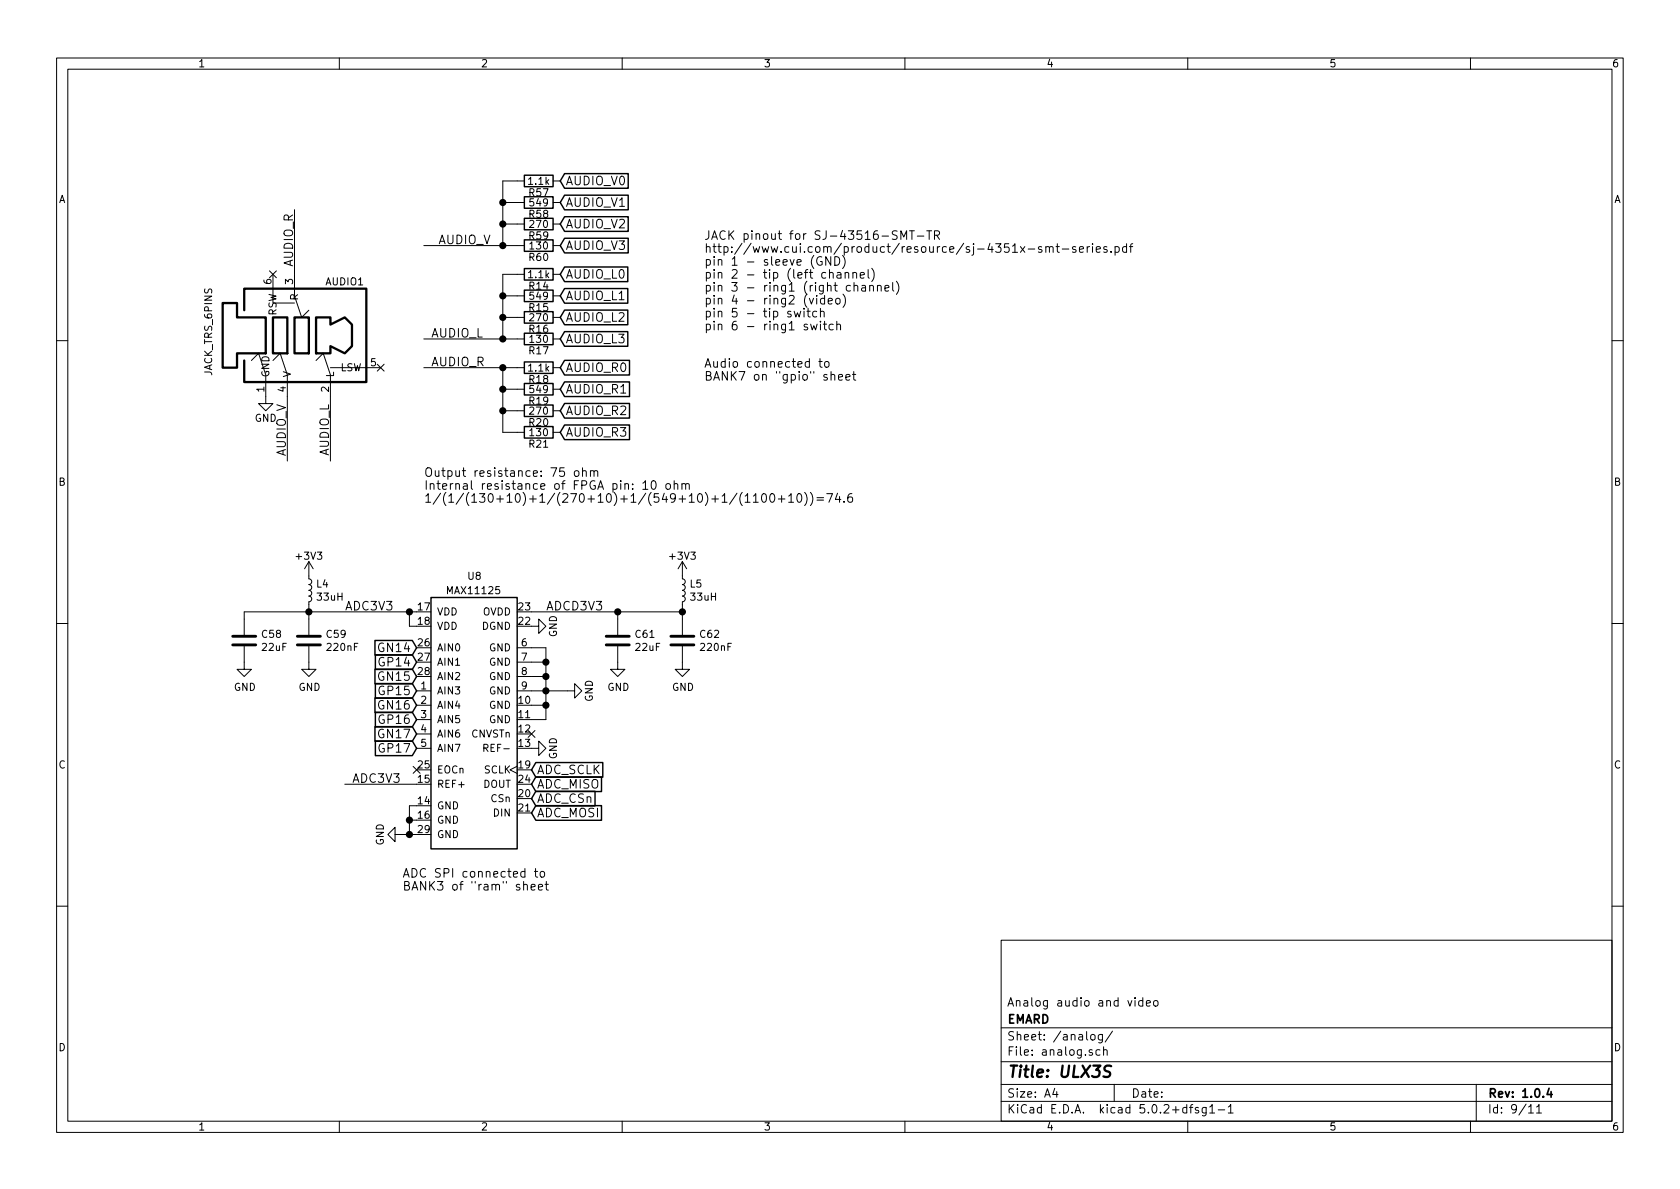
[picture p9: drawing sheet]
<svg xmlns="http://www.w3.org/2000/svg" width="297mm" height="210mm" viewBox="0 0 297 210" stroke-linecap="round" stroke-linejoin="round" font-family="sans-serif">
<g fill="none" stroke="#000" stroke-width=".18">
<path d="M10 10.3h277v189.9h-277zM12 12.2h273v186.1h-273zM60 10.3v1.9M110 10.3v1.9M160 10.3v1.9M210 10.3v1.9M260 10.3v1.9M52.1 37.1v15.2l1.2 3.8 1.3-1.2M88.9 39.6h3.8M88.9 35.8h3.8M92.7 32h-3.8v11.4M97.8 39.6h1.3"/>
<path d="M97.8 35.8h1.3M97.8 32h1.3M47.7 47.9l1.2 1.2M48.3 48.5v5.1h3.8M48.9 47.9l-1.2 1.2M74.9 59.9h17.8M74.9 43.4h17.8M88.9 56.1h3.8M88.9 52.3h3.8M92.7 48.5h-3.8v11.4M97.8 59.9h1.3M97.8 56.1h1.3"/>
<path d="M97.8 52.3h1.3M97.8 48.5h1.3M97.8 43.4h1.3M140.4 55l.3 1.1 .3-.8 .3 .8 .3-1.1M142.2 55v1.1M142.7 57.4l-.3-.1-.2 .2v.3l.5 .1v.4h-.5M142.9 54.5v1.3l.1 .2 .3 .1M143.1 52.8l.4 1 .3-1M143.3 57.3l.3 1 .3-.7 .3 .7 .3-1M144.4 55.1l-.4-.1-.3 .3v.4l.1 .3h.6M144.4 52.8v1M145.1 55.2v-.1a.37 .37 0 0 1 .6 .1v.9"/>
<path d="M145.1 56.8v.1M145.1 54.5v1.6M145.1 57.3v1M145.3 45.5a.71 .71 0 0 0-.9 .6 .71 .71 0 0 0 .9 .7l.1-.6h-.3M145.6 57.3h.6M145.8 52.8h-.4l-.3 .1v.7a.48 .48 0 0 0 .7 .1M145.8 56.8v1.3l.4 .2M145.8 52.2v1.6M146.4 53.3l.8-.2-.1-.3h-.4l-.3 .2 .1 .7h.6M146.7 48.3a.37 .37 0 0 1 .6 .1v.8M146.7 47.7v1.5M146.9 45.4v1.5l-.9-1.5v1.5"/>
<path d="M147.3 57.4l-.4-.1-.2 .1v.8a.48 .48 0 0 0 .6 .1M147.6 45.4a.77 .77 0 0 1 .9 .7 .77 .77 0 0 1-.9 .8zM147.8 52.9l.2-.1 .5 .1v.6l-.1 .2-.4 .1-.2-.2zM148 57.4l.2-.1 .3 .1 .1 .9M148 56.8v1.5M148 48.3h.6l.1 .9M148.7 48.5l-.5 .1a.3 .3 0 0 0-.3 .3 .3 .3 0 0 0 .3 .3l.5-.1M149 45.2a1.7 1.7 0 0 1 0 2.3M149 52a1.78 1.78 0 0 1 0 2.4M149.4 48.3l.2-.1 .4 .1 .1 .9M149.4 48.2v1M150.8 48.3l.2-.1 .4 .1 .1 .9"/>
<path d="M150.8 48.2v1M151 50.6l.2-.1h.4l.1 1M151 50v1.5M152.1 48.7l.7-.2v-.2l-.5-.1-.2 .2 .1 .7h.6M152.4 50.5h.6v1M153 50.8l-.5 .1a.31 .31 0 0 0-.2 .3 .31 .31 0 0 0 .2 .3l.5-.1M153.5 47.7v1.3l.2 .2M153.8 50.6v-.1a.37 .37 0 0 1 .6 .2v.8M153.8 50.5v1M154.1 47.4a1.78 1.78 0 0 1 0 2.4M155.1 50.6l.1-.1a.37 .37 0 0 1 .6 .2v.8M155.1 50.5v1"/>
<path d="M156.5 51l.7-.2-.1-.3h-.4l-.2 .2v.7h.6M157.8 50v1.3l.2 .2M158.5 49.7a1.78 1.78 0 0 1 0 2.4M158.6 40.9l-.5-.1-.3 .3v.3l.8 .4v.4a.62 .62 0 0 1-.8 .1M159.3 42.3v-1.5l.5 1.1 .5-1.1v1.5M160.8 40.8h.9M161.2 40.8v1.5M162.2 41.8h1.1M163.9 40.8h.8M164.3 40.8v1.5M165.2 41.6l.8-.1 .1-.2-.1-.4-.2-.1h-.6v1.5M165.6 41.6l.5 .7"/>
<path d="M181.8 44h1.2M184.2 43.7a.37 .37 0 0 0-.6 .1l.1 .2 .6 .3-.3 .3-.4-.1M184.9 43.7l.2-.1 .4 .1v.9M184.9 43.6v1M185.5 43.8l.3-.2 .3 .1 .1 .9M186.7 43.6h.6M186.9 43.1v1.3l.4 .2M187.8 44h1.2M190.2 43.7a.37 .37 0 0 0-.6 .1l.1 .2 .6 .3-.3 .3-.4-.1M190.9 44.1l.7-.1-.1-.3-.4-.1-.2 .2v.7h.6M192.2 43.6v1M192.7 43.6l-.5 .3"/>
<path d="M193.2 43.1v.1M193.2 43.6v1M193.8 44.1l.8-.1-.1-.3-.4-.1-.3 .2 .1 .7h.6M195.7 43.7l-.3-.1-.3 .2 .1 .2 .5 .2v.3h-.6M196.4 44.5v.1M197.2 43.7l.4-.1 .3 .3v.4l-.2 .2h-.5M197.2 43.6v1.5M199.2 43.7l-.4-.1-.3 .3v.4l.1 .2h.6M199.2 43.1v1.5M199.7 43.6h.6M200.3 43.1l-.4 .2v1.3M10 60.2h2"/>
<path d="M44.4 63.7l1.3-1.2 1.3 3.8v5.1h1.3l-1.3 1.2-1.3-1.2h1.3M48.3 63.7l1.2-1.2 1.3 3.8v15.2M55.9 63.7l1.2-1.2 1.3 3.8v15.2M58.4 65h8.9M66.7 64.4l1.2 1.2M67.9 64.4l-1.2 1.2M74.9 65h17.8M88.9 65v11.4h3.8M88.9 72.6h3.8M88.9 68.8h3.8M97.8 65h1.3M97.8 76.4h1.3"/>
<path d="M97.8 72.6h1.3M97.8 68.8h1.3M144.8 63.9h.6M145 63.4v1.3l.1 .2h.3M145.9 64.1l.4-.2 .3 .3v.4l-.3 .3h-.4l-.1-.3zM146.9 66.3l.3-.1 .3 .1 .1 .9M148.3 66.7l.7-.1-.1-.3-.4-.1-.2 .2v.8h.6M149.6 66.7l.7-.1-.1-.3-.4-.1-.2 .2v.8h.6M150.7 66.2h.6M151 65.7v1.3v.2h.3M285 60.2h2M54.6 99.3v3.1l.3 .1 .2 .3-.1 .4-.4 .2 .3 .1 .2 .3-.1 .4-.4 .2 .3 .1 .2 .3-.1 .4-.4 .2 .3 .1 .2 .3-.1 .4-.4 .2v5.9"/>
<path d="M54.6 99.3l-.8 1.3M54.6 99.3l.8 1.3M101.6 83.4l.3-.2 .4 .2 .1 .5-.2 .3h-.3l-.3-.1zM103 83.4l.2-.2 .4 .1 .1 .9M103 82.7v1.5M104.4 83.4l.2-.2 .4 .1v.9M104.4 83.2v1M105 83.4l.3-.2 .3 .1 .1 .9M113.7 85.4l.4-.4v1.5M113.7 86.5h.9M115.3 85.1l.2-.1a.82 .82 0 0 1 .6 .6 .82 .82 0 0 1-.3 .9h-.3l-.3-.3-.1-.6zM117.8 85.6l.2-.1 .5 .1v.6l-.1 .3h-.4l-.2-.1z"/>
<path d="M119.2 85.6l.2-.1 .4 .1v.9M119.2 85v1.5M120.6 85.6l.2-.1 .4 .1v.9M120.6 85.5v1M120.6 99.3v3.1l.4 .1 .2 .3-.2 .4-.4 .2 .4 .1 .2 .3-.2 .4-.4 .2 .4 .1 .2 .3-.2 .4-.4 .2 .4 .1 .2 .3-.2 .4-.4 .2v5.9M120.6 99.3l-.7 1.3M120.6 99.3l.8 1.3M121.2 85.7l.2-.2 .4 .1 .1 .9M131.2 87.1a1.78 1.78 0 0 0 0 2.3M131.7 87.7l.5-.4v1.5M131.7 88.8h.9M133.2 87.7l.4-.4v1.5"/>
<path d="M133.2 88.8h.9M134.8 87.4l.4-.1a.97 .97 0 0 1 0 1.5 .84 .84 0 0 1-.4-1.4zM136.2 87.4l.3-.1a.82 .82 0 0 1 .6 .6 .82 .82 0 0 1-.3 .8l-.2 .1a.84 .84 0 0 1-.4-1.4zM137.6 88.2h1.2M138.2 87.6v1.2M139.4 87.7l.5-.4v1.5M139.4 88.8h.9M141 87.4l.2-.1a.81 .81 0 0 1 .4 1.4l-.2 .1a.84 .84 0 0 1-.4-1.4zM142.3 87.1a1.78 1.78 0 0 1 0 2.3M143.3 87.1a1.78 1.78 0 0 1 0 2.3M144.4 88h1.2M144.4 88.4h1.2"/>
<path d="M146.2 87.3h1l-.6 1.5M148.1 87.2l-.4 1.1h1M148.4 87.8v1M149.2 88.7v.1M150.6 87.3a.62 .62 0 0 0-.7 .6l.1 .8a.48 .48 0 0 0 .7 0v-.5l-.1-.3h-.4l-.3 .3M10 110.3h2M43.2 114.3v4.1h1.2l-1.2 1.2-1.3-1.2h1.3M54.6 114.3v4.1h1.3l-1.3 1.2-1.3-1.2h1.3M72.4 108.2v2.5h1.3M73.7 108.2h-30.5v4.1M91.4 114.5h5.1v12.7h-2.5M91.4 117.1h5.1"/>
<path d="M91.4 119.6h5.1M94 110.7h1.2v-1.2l1.3 1.2-1.3 1.3v-1.3M94 108.2h26.6M109.2 114.3v4.1h1.3l-1.3 1.2-1.3-1.2h1.3M109.2 108.2v4.1M120.6 114.3v4.1h1.3l-1.3 1.2-1.2-1.2h1.2M285 110.3h2M61 138.7h12.7M73.1 135.5l1.2 1.2M73.7 127.2h2.5M73.7 124.7h2.5M73.7 122.2h2.5"/>
<path d="M73.7 129.8h2.5M73.7 132.3h2.5M74.3 135.5l-1.2 1.2M85.5 132.3l.7-.1v-.5l-.7-.1v1.3M91.4 122.2h10.2v-1.3l1.3 1.3-1.3 1.2v-1.2M91.4 135.5l-1.2 .6 1.2 .7M93.4 129.2l1.2 1.2M94 132.3h1.2v-1.2l1.3 1.2-1.3 1.3v-1.3M94 124.7h2.5M94.6 129.2l-1.2 1.2M69.8 147.6v-1.3l-1.2 1.3 1.2 1.2v-1.2h3.9M72.4 145h1.3"/>
<path d="M73.7 142.5h-1.3v5.1M92.6 156.5l.2-.1 .4 .1v.9M93.9 156.9l.7-.2v-.2l-.5-.1-.2 .2 .1 .7h.6M94.5 154.1h.6M94.7 153.6v1.3l.1 .1 .3 .1M95.2 156.9l.7-.2v-.2l-.5-.1-.2 .2 .1 .7h.6M95.6 154.2l.4-.1 .3 .3v.4l-.3 .3-.4-.1-.1-.2zM96.4 156.4h.6M96.6 155.9v1.3v.1l.4 .1M10 160.2h2M177 166.3h108v32h-108zM200.7 176.4v.2"/>
<path d="M200.7 176.9v1M202.1 177l-.5-.1-.3 .3 .1 .6 .2 .1 .5-.1M202.1 176.4v1.5M202.7 177.4l.7-.1-.1-.3-.4-.1-.2 .2 .1 .7h.5M204 177.1l.3-.2 .4 .2v.5l-.1 .2-.3 .1-.3-.1zM285 160.2h2M60 198.3v1.9M110 198.3v1.9M160 198.3v1.9M177 194.8h108M177 191.8h108M177 187.8h108"/>
<path d="M177 181.8h108M186.5 192.5l-.4 1h1M186.8 193v1M192.9 183.1l.2-.2 .4 .2v.7l-.2 .1-.4-.1zM194.5 185.7l-.4-.1-.3 .3v.6l.3 .1 .4-.1M194.9 182.9v1.2l-.3 .3-.3-.1M194.9 183l-.4-.1-.3 .3 .1 .6 .2 .1 .4-.1M195.1 185.7l.2-.1 .4 .1 .1 .9M195.1 185.1v1.5M196.7 182.3l-1.3 2M197 191.8v3M210 198.3v1.9"/>
<path d="M210.3 195.8h.6M210.9 195.3l-.4 .2v1.3M211.9 195.9l-.4-.1-.2 .2 .1 .3 .5 .1v.3h-.6M213.3 195.8v1.2l-.3 .3h-.4M213.3 195.9l-.5-.1-.3 .3 .1 .6 .2 .1 .5-.1M213.9 195.8l.4-.5v1.5M213.9 196.8h.9M215.4 196.3h1.1M217.2 195.8l.4-.5v1.5M217.2 196.8h.8M260 198.3v1.9M261 191.8v6.5"/>
<path d="M270.3 195.8l.4-.5v1.5M270.3 196.8h.8M271.7 195.8l.4-.5v1.5M271.7 196.8h.8"/>
</g>
<path d="M273.9 192.5l-.4 1h.9M274.2 193v1" fill="none" stroke="#000" stroke-width=".3"/>
<path d="M39.4 53.6h2.5v2.5h5.1v6.4h-5.1v2.5h-2.5zM43.2 54.9v-3.9h21.6v16.6h-21.6v-3.9M48.3 56.1h2.5v6.4h-2.5zM52.1 56.1h2.5v6.4h-2.5zM55.9 56.1h2.5v1.3l2.6-1.3 1.2 1.3v3.8l-1.2 1.3-2.6-1.3v1.3h-2.5zM196.5 188.5l-.3-.1-.7 .1a.47 .47 0 0 0-.2 .5 .47 .47 0 0 0 .3 .4l.4 .1a.48 .48 0 0 1 .3 .5 .48 .48 0 0 1-.4 .4l-.8-.1" fill="none" stroke="#000" stroke-width=".41"/>
<g fill="none" stroke="#000" stroke-width=".25">
<path d="M92.7 38.6h5.1v2h-5.1zM92.7 34.8h5.1v2h-5.1zM92.7 31h5.1v2h-5.1zM99.8 30.7h11.3v2.6h-11.3l-.7-1.3zM99.8 34.5h11.3v2.6h-11.3l-.7-1.3zM99.8 38.3h11.3v2.6h-11.3l-.7-1.3zM92.7 58.9h5.1v2.1h-5.1zM92.7 55.1h5.1v2h-5.1zM92.7 51.3h5.1v2h-5.1zM92.7 47.5h5.1v2h-5.1zM92.7 42.4h5.1v2h-5.1zM99.8 47.2h11.2v2.6h-11.2l-.7-1.3z"/>
<path d="M99.8 51h11.2v2.6h-11.2l-.7-1.3zM99.8 54.8h11.2v2.6h-11.2l-.7-1.3zM99.8 58.6h11.2v2.6h-11.2l-.7-1.3zM99.8 42.1h11.3v2.6h-11.3l-.7-1.3zM92.7 75.4h5.1v2.1h-5.1zM92.7 71.6h5.1v2.1h-5.1zM92.7 67.8h5.1v2h-5.1zM92.7 64h5.1v2h-5.1zM99.8 63.7h11.5v2.6h-11.5l-.7-1.3zM99.8 67.5h11.5v2.6h-11.5l-.7-1.3zM99.8 71.3h11.5v2.6h-11.5l-.7-1.3zM99.8 75.2h11.5v2.5h-11.5l-.7-1.3z"/>
<path d="M66.3 113.3h6.6l.8 1.2-.8 1.3h-6.6zM66.3 118.3h6.6l.8 1.3-.8 1.3h-6.6zM66.4 115.8h6.5l.8 1.3-.8 1.3h-6.5zM76.2 105.7h15.2v44.4h-15.2zM66.3 123.4h6.6l.8 1.3-.8 1.3h-6.6zM66.3 128.5h6.6l.8 1.3-.8 1.3h-6.6zM66.4 120.9h6.5l.8 1.3-.8 1.3h-6.5zM66.4 126h6.5l.8 1.2-.8 1.3h-6.5zM66.4 131h6.5l.8 1.3-.8 1.3h-6.5zM94.7 137.4h11.6v2.6h-11.6l-.7-1.3zM94.7 139.9h10.5v2.6h-10.5l-.7-1.3zM94.7 134.8h11.9v2.6h-11.9l-.7-1.3z"/>
<path d="M94.7 142.5h11.6v2.6h-11.6l-.7-1.3z"/>
</g>
<g fill="#000" stroke="#000" stroke-width=".25">
<circle cx="88.9" cy="39.6" r=".51"/>
<circle cx="88.9" cy="35.8" r=".51"/>
<circle cx="88.9" cy="43.4" r=".51"/>
<circle cx="88.9" cy="56.1" r=".51"/>
<circle cx="88.9" cy="59.9" r=".51"/>
<circle cx="88.9" cy="52.3" r=".51"/>
<circle cx="88.9" cy="65" r=".51"/>
<circle cx="88.9" cy="68.8" r=".51"/>
<circle cx="88.9" cy="72.6" r=".51"/>
<circle cx="54.6" cy="108.2" r=".51"/>
<circle cx="72.4" cy="108.2" r=".51"/>
<circle cx="96.5" cy="119.6" r=".51"/>
<circle cx="96.5" cy="117.1" r=".51"/>
<circle cx="109.2" cy="108.2" r=".51"/>
<circle cx="120.7" cy="108.2" r=".51"/>
<circle cx="96.5" cy="122.2" r=".51"/>
<circle cx="96.5" cy="124.7" r=".51"/>
<circle cx="72.4" cy="147.6" r=".51"/>
<circle cx="72.4" cy="145" r=".51"/>
</g>
<path d="M41.1 114h4.1M41.1 112.5h4.1M52.6 114h4M52.6 112.5h4M107.2 114h4.1M107.2 112.5h4.1M118.6 114h4.1M118.6 112.5h4.1" fill="none" stroke="#000" stroke-width=".51"/>
<text font-size="2.8" x="178" y="190.5">Title: ULX3S</text>
<g font-size="2.1">
<text x="100" y="32.8">AUDIO_V0</text>
<text x="100" y="36.6">AUDIO_V1</text>
<text x="100" y="40.4">AUDIO_V2</text>
<text x="51.8" y="47.2" transform="rotate(-90 51.8 47.2)">AUDIO_R</text>
<text x="77.5" y="43.2">AUDIO_V</text>
<text x="100" y="44.2">AUDIO_V3</text>
<text x="124.5" y="42.4">JACK pinout for SJ-43516-SMT-TR</text>
<text x="124.5" y="44.7">http://www.cui.com/product/resource/sj-4351x-smt-series.pdf</text>
<text x="124.5" y="47">pin 1 - sleeve (GND)</text>
<text x="100" y="49.3">AUDIO_L0</text>
<text x="100" y="53.1">AUDIO_L1</text>
<text x="124.5" y="49.3">pin 2 - tip (left channel)</text>
<text x="124.5" y="51.6">pin 3 - ring1 (right channel)</text>
<text x="124.5" y="53.8">pin 4 - ring2 (video)</text>
<text x="76.2" y="59.7">AUDIO_L</text>
<text x="100" y="56.9">AUDIO_L2</text>
<text x="124.5" y="56.1">pin 5 - tip switch</text>
<text x="124.5" y="58.4">pin 6 - ring1 switch</text>
<text x="76.2" y="64.8">AUDIO_R</text>
<text x="100" y="60.7">AUDIO_L3</text>
<text x="100" y="65.8">AUDIO_R0</text>
<text x="124.5" y="65">Audio connected to</text>
<text x="100" y="69.6">AUDIO_R1</text>
<text x="124.5" y="67.3">BANK7 on &quot;gpio&quot; sheet</text>
<text x="100" y="73.4">AUDIO_R2</text>
<text x="100" y="77.2">AUDIO_R3</text>
<text x="50.5" y="80.8" transform="rotate(-90 50.5 80.8)">AUDIO_V</text>
<text x="58.2" y="80.7" transform="rotate(-90 58.2 80.7)">AUDIO_L</text>
<text x="74.9" y="84.3">Output resistance: 75 ohm</text>
<text x="74.9" y="86.6">Internal resistance of FPGA pin: 10 ohm</text>
<text x="74.9" y="88.9">1/(1/(130+10)+1/(270+10)+1/(549+10)+1/(1100+10))=74.6</text>
<text x="61" y="107.9">ADC3V3</text>
<text x="96.5" y="107.9">ADCD3V3</text>
<text x="67.2" y="115.3">GN14</text>
<text x="67.3" y="117.9">GP14</text>
<text x="67.2" y="120.4">GN15</text>
<text x="67.2" y="125.5">GN16</text>
<text x="67.3" y="122.9">GP15</text>
<text x="67.2" y="130.6">GN17</text>
<text x="67.3" y="128">GP16</text>
<text x="67.3" y="133.1">GP17</text>
<text x="94.9" y="136.9">ADC_SCLK</text>
<text x="62.2" y="138.4">ADC3V3</text>
<text x="94.9" y="139.4">ADC_MISO</text>
<text x="94.9" y="142">ADC_CSn</text>
<text x="94.9" y="144.5">ADC_MOSI</text>
<text x="71.1" y="155.2">ADC SPI connected to</text>
<text x="71.1" y="157.5">BANK3 of &quot;ram&quot; sheet</text>
<text x="178" y="178">Analog audio and video</text>
<text x="178" y="184">Sheet: /analog/</text>
<text x="178" y="181">EMARD</text>
<text x="178" y="186.7">File: analog.sch</text>
<text x="178" y="196.9">KiCad E.D.A. kicad 5.0.2+dfsg1-1</text>
<text x="178" y="194.1">Size: A4</text>
<text x="200" y="194.1">Date:</text>
<text x="263" y="194.1">Rev: 1.0.4</text>
<text x="263" y="196.9">Id: 9/11</text>
</g>
<g font-size="1.8">
<text x="35" y="11.9">1</text>
<text x="85" y="11.9">2</text>
<text x="135" y="11.9">3</text>
<text x="185" y="11.9">4</text>
<text x="235" y="11.9">5</text>
<text x="285" y="11.9">6</text>
<text x="10.4" y="35.9">A</text>
<text x="93.5" y="32.7">1.1k</text>
<text x="93.6" y="34.7">R57</text>
<text x="285.4" y="35.9">A</text>
<text x="93.6" y="38.5">R58</text>
<text x="93.8" y="40.3">270</text>
<text x="93.8" y="36.5">549</text>
<text x="93.6" y="46.1">R60</text>
<text x="93.6" y="42.3">R59</text>
<text x="93.8" y="44.1">130</text>
<text x="48" y="50.3" transform="rotate(-90 48 50.3)">6</text>
<text x="51.8" y="50.3" transform="rotate(-90 51.8 50.3)">3</text>
<text x="52.7" y="53.1" transform="rotate(-90 52.7 53.1)">R</text>
<text x="57.6" y="50.5">AUDIO1</text>
<text x="93.5" y="49.2">1.1k</text>
<text x="93.6" y="51.2">R14</text>
<text x="93.8" y="53">549</text>
<text x="48.9" y="55.9" transform="rotate(-90 48.9 55.9)">RSW</text>
<text x="93.6" y="58.8">R16</text>
<text x="93.6" y="55">R15</text>
<text x="93.8" y="56.8">270</text>
<text x="60.1" y="65.7">LSW</text>
<text x="65.6" y="64.8">5</text>
<text x="93.5" y="65.7">1.1k</text>
<text x="93.6" y="62.7">R17</text>
<text x="93.8" y="60.6">130</text>
<text x="37.5" y="66.4" transform="rotate(-90 37.5 66.4)">JACK_TRS_6PINS</text>
<text x="46.7" y="69.3" transform="rotate(-90 46.7 69.3)">1</text>
<text x="47.6" y="66.8" transform="rotate(-90 47.6 66.8)">GND</text>
<text x="50.5" y="69.3" transform="rotate(-90 50.5 69.3)">4</text>
<text x="51.4" y="66.8" transform="rotate(-90 51.4 66.8)">V</text>
<text x="58.2" y="69.3" transform="rotate(-90 58.2 69.3)">2</text>
<text x="59.1" y="66.8" transform="rotate(-90 59.1 66.8)">L</text>
<text x="93.6" y="71.5">R19</text>
<text x="93.6" y="67.7">R18</text>
<text x="93.8" y="69.5">549</text>
<text x="45" y="74.6">GND</text>
<text x="93.6" y="75.4">R20</text>
<text x="93.8" y="77.1">130</text>
<text x="93.8" y="73.3">270</text>
<text x="93.6" y="79.2">R21</text>
<text x="10.4" y="85.9">B</text>
<text x="285.4" y="85.9">B</text>
<text x="52.5" y="99">+3V3</text>
<text x="118.6" y="99">+3V3</text>
<text x="56" y="103.9">L4</text>
<text x="56.2" y="106.2">33uH</text>
<text x="74" y="107.9">17</text>
<text x="79.3" y="105.1">MAX11125</text>
<text x="82.8" y="102.5">U8</text>
<text x="91.7" y="107.9">23</text>
<text x="122" y="103.9">L5</text>
<text x="122.2" y="106.2">33uH</text>
<text x="46.4" y="112.8">C58</text>
<text x="57.8" y="112.8">C59</text>
<text x="74" y="110.5">18</text>
<text x="77.2" y="108.8">VDD</text>
<text x="77.2" y="111.4">VDD</text>
<text x="85.2" y="111.4">DGND</text>
<text x="85.3" y="108.8">OVDD</text>
<text x="91.7" y="110.5">22</text>
<text x="98.5" y="112.7" transform="rotate(-90 98.5 112.7)">GND</text>
<text x="112.4" y="112.8">C61</text>
<text x="123.9" y="112.8">C62</text>
<text x="46.4" y="115.1">22uF</text>
<text x="58" y="115.1">220nF</text>
<text x="74" y="114.3">26</text>
<text x="74" y="116.8">27</text>
<text x="74" y="119.4">28</text>
<text x="77.2" y="115.2">AIN0</text>
<text x="77.2" y="117.7">AIN1</text>
<text x="86.5" y="115.2">GND</text>
<text x="86.5" y="117.7">GND</text>
<text x="92.2" y="114.3">6</text>
<text x="92.2" y="116.8">7</text>
<text x="92.2" y="119.4">8</text>
<text x="112.5" y="115.1">22uF</text>
<text x="124" y="115.1">220nF</text>
<text x="41.4" y="122.2">GND</text>
<text x="52.8" y="122.2">GND</text>
<text x="74.4" y="121.9">1</text>
<text x="74.4" y="124.5">2</text>
<text x="77.2" y="122.8">AIN3</text>
<text x="77.2" y="125.3">AIN4</text>
<text x="77.2" y="120.3">AIN2</text>
<text x="86.5" y="120.3">GND</text>
<text x="86.5" y="122.8">GND</text>
<text x="86.5" y="125.3">GND</text>
<text x="91.7" y="124.5">10</text>
<text x="92.2" y="121.9">9</text>
<text x="104.8" y="124.1" transform="rotate(-90 104.8 124.1)">GND</text>
<text x="107.4" y="122.2">GND</text>
<text x="118.8" y="122.2">GND</text>
<text x="74.4" y="127">3</text>
<text x="74.4" y="129.5">4</text>
<text x="77.2" y="127.9">AIN5</text>
<text x="77.2" y="130.4">AIN6</text>
<text x="83.3" y="130.4">CNVSTn</text>
<text x="86.5" y="127.9">GND</text>
<text x="91.7" y="127">11</text>
<text x="91.7" y="129.5">12</text>
<text x="10.4" y="135.9">C</text>
<text x="74" y="135.9">25</text>
<text x="74.4" y="132.1">5</text>
<text x="77.2" y="133">AIN7</text>
<text x="77.2" y="136.8">EOCn</text>
<text x="85.6" y="136.8">SCLK</text>
<text x="86.3" y="133">REF-</text>
<text x="91.7" y="132.1">13</text>
<text x="91.7" y="135.9">19</text>
<text x="98.5" y="134.3" transform="rotate(-90 98.5 134.3)">GND</text>
<text x="285.4" y="135.9">C</text>
<text x="74" y="142.2">14</text>
<text x="74" y="138.4">15</text>
<text x="77.2" y="143.1">GND</text>
<text x="77.2" y="139.3">REF+</text>
<text x="85.4" y="139.3">DOUT</text>
<text x="86.9" y="141.9">CSn</text>
<text x="91.7" y="141">20</text>
<text x="91.7" y="143.5">21</text>
<text x="91.7" y="138.4">24</text>
<text x="67.9" y="149.5" transform="rotate(-90 67.9 149.5)">GND</text>
<text x="74" y="144.8">16</text>
<text x="74" y="147.3">29</text>
<text x="77.2" y="145.7">GND</text>
<text x="77.2" y="148.2">GND</text>
<text x="87.4" y="144.4">DIN</text>
<text x="10.4" y="185.9">D</text>
<text x="285.4" y="185.9">D</text>
<text x="35" y="199.9">1</text>
<text x="85" y="199.9">2</text>
<text x="135" y="199.9">3</text>
<text x="185" y="199.9">4</text>
<text x="235" y="199.9">5</text>
<text x="285" y="199.9">6</text>
</g>
</svg>
